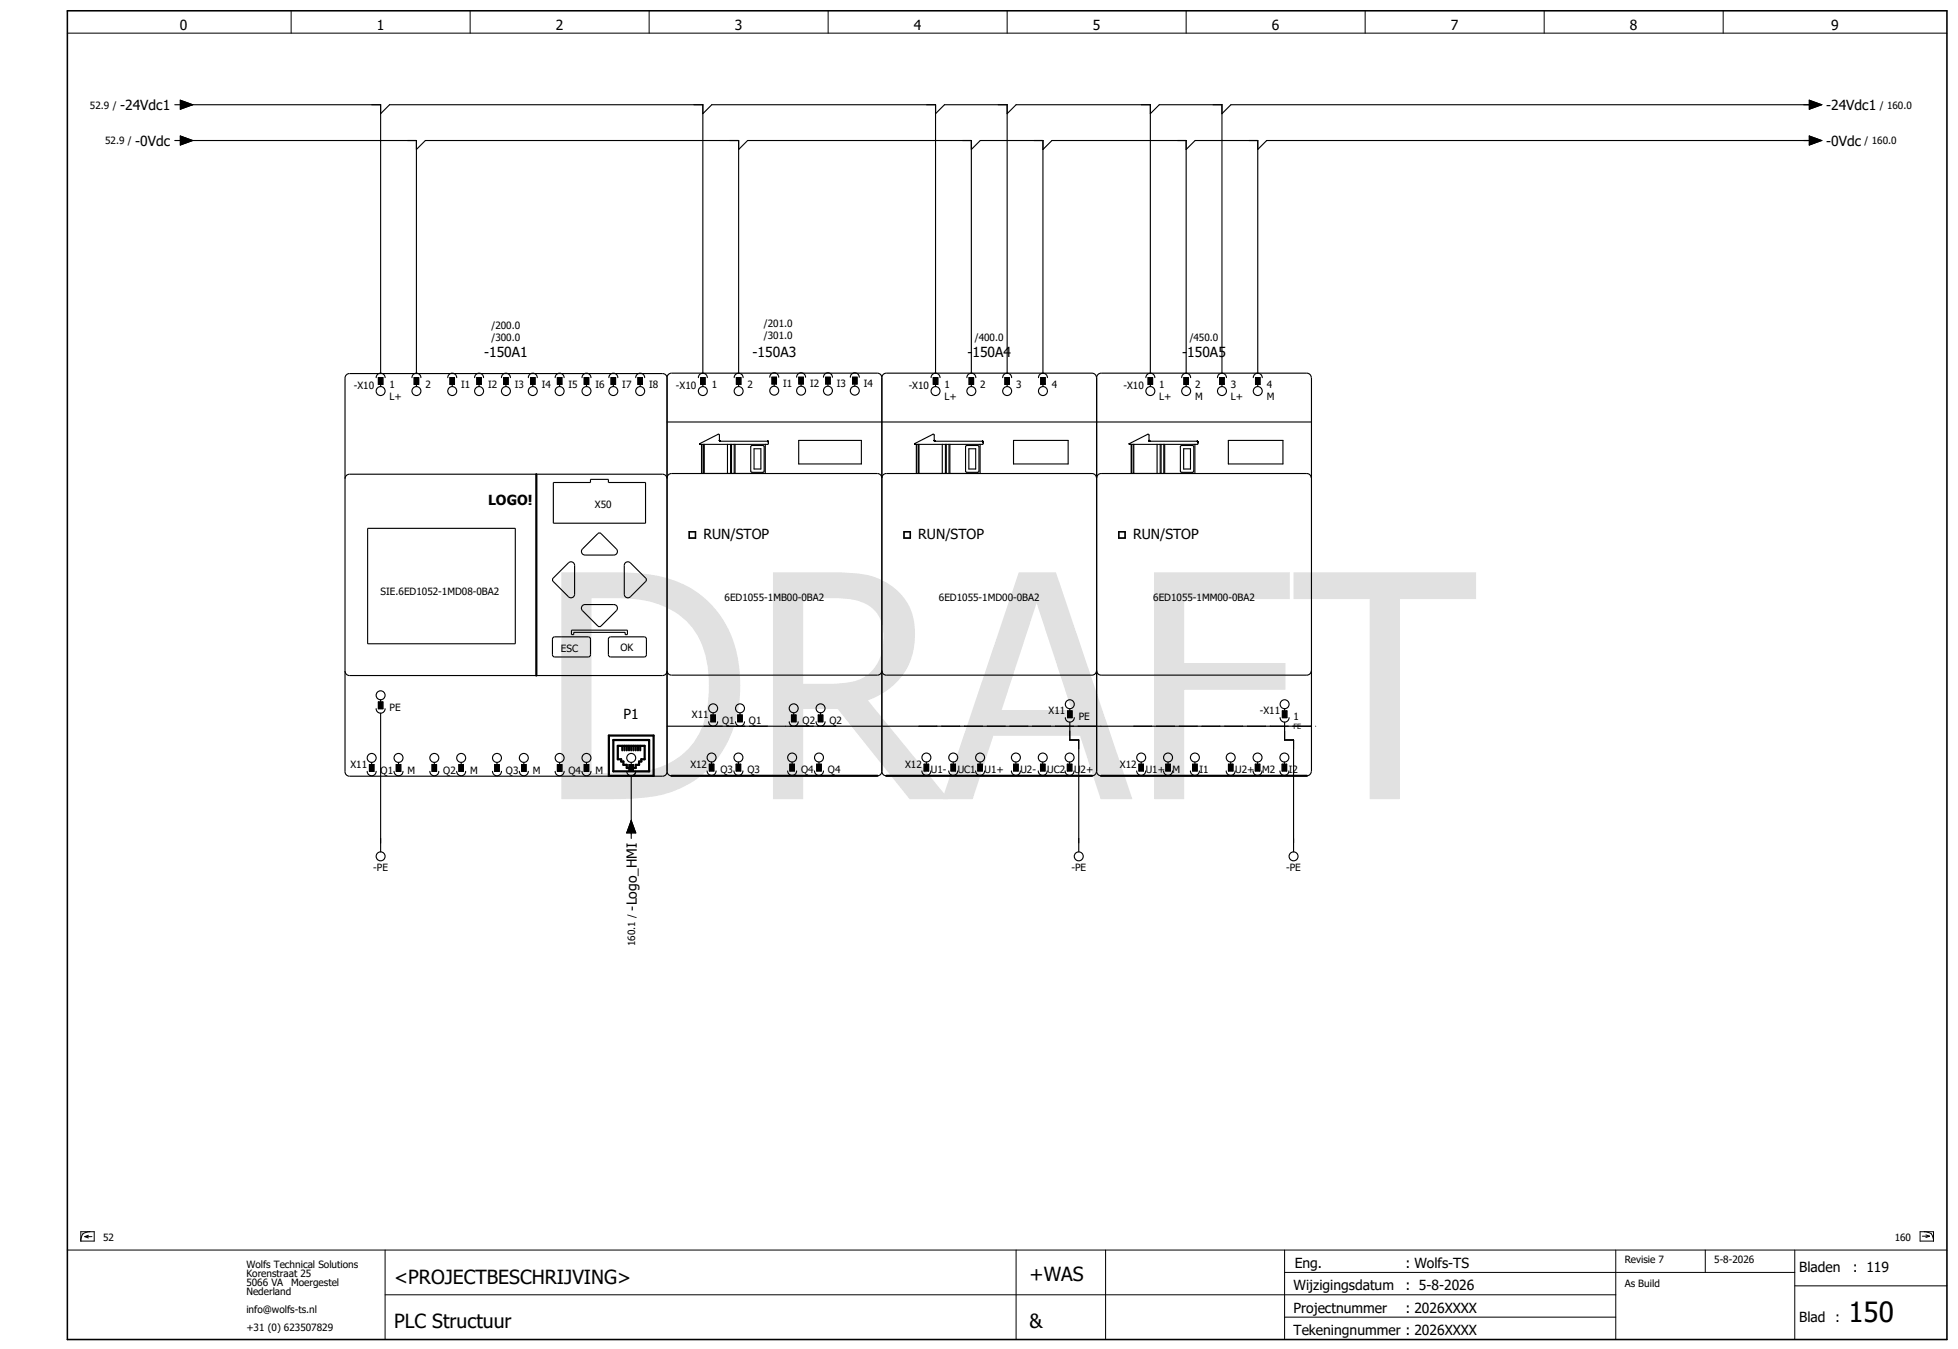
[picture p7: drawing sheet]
<svg xmlns="http://www.w3.org/2000/svg" width="438mm" height="302mm" viewBox="0 0 438 302" stroke-linecap="round" stroke-linejoin="round" font-family="sans-serif">
<g fill="none" stroke="#000" stroke-width=".22">
<path d="M15.1 7.4h420M65.1 2.4v5M105.1 2.4v5M145.1 2.4v5M185.1 2.4v5M225.1 2.4v5M265.1 2.4v5M305.1 2.4v5M345.1 2.4v5M385.1 2.4v5M15.1 279.4h420M18.1 275.3h3v2.1h-3z"/>
<path d="M18.5 275.8l-.3 .8-.1 .8M19 276.4h1.6M19 276.4l.8 .3M19.8 276.1l-.8 .3M20.2 275.3l-.9 .1-.8 .4M86.1 279.4v20M227.1 279.4v20M247.1 279.4v20M287.1 279.4v20M361.1 279.4v20M381.1 279.4v5M401.1 279.4v20"/>
<path d="M429.1 275.3h3v2.1h-3zM429.6 276.3h1.6M430 275.3l.8 .1 .8 .4M430.4 276l.8 .3M431.2 276.3l-.8 .3M431.6 275.8l.3 .8 .2 .8M86.1 289.4h275M287.1 284.4h114M287.1 294.4h74M401.1 287.4h34"/>
</g>
<path d="M15.1 2.4h420v297h-420z" fill="none" stroke="#000" stroke-width=".35"/>
<g fill="none" stroke="#000" stroke-width=".25">
<path d="M39.1 23.4h1.2M39.1 31.4h1.2M40.3 22.4l2.8 1-2.8 1zM40.3 30.4l2.8 1-2.8 1zM41.1 23.4h44v60M41.1 31.4h52v52M85.1 25.4l2-2h70v60M93.1 33.4l2-2h70v52M157.1 25.4l2-2h50v60M165.1 33.4l2-2h50v52M209.1 25.4l2-2h14v60M217.1 33.4l2-2h14v52"/>
<path d="M225.1 25.4l2-2h30v60M233.1 33.4l2-2h30v52M257.1 25.4l2-2h14v60M265.1 33.4l2-2h14v52M404.3 22.4l2.8 1-2.8 1zM404.3 30.4l2.8 1-2.8 1zM405.1 23.4h-130l-2 2M405.1 31.4h-122l-2 2M84.1 84.4a1 1 0 0 1 1-1 1 1 0 0 1 1 1M84.6 84.4h1v1.5h-1zM85.1 85.9v.5M92.1 84.4a1 1 0 0 1 1-1 1 1 0 0 1 1 1"/>
<path d="M92.6 84.4h1v1.5h-1zM93.1 85.9v.5M100.1 84.4a1 1 0 0 1 1-1 1 1 0 0 1 1 1M100.6 84.4h1v1.5h-1zM101.1 85.9v.5M106.1 84.4a1 1 0 0 1 1-1 1 1 0 0 1 1 1M106.6 84.4h1v1.5h-1zM107.1 85.9v.5M112.1 84.4a1 1 0 0 1 1-1 1 1 0 0 1 1 1M112.6 84.4h1v1.5h-1zM113.1 85.9v.5M118.1 84.4a1 1 0 0 1 1-1 1 1 0 0 1 1 1"/>
<path d="M118.6 84.4h1v1.5h-1zM119.1 85.9v.5M124.1 84.4a1 1 0 0 1 1-1 1 1 0 0 1 1 1M124.6 84.4h1v1.5h-1zM125.1 85.9v.5M130.1 84.4a1 1 0 0 1 1-1 1 1 0 0 1 1 1M130.6 84.4h1v1.5h-1zM131.1 85.9v.5M136.1 84.4a1 1 0 0 1 1-1 1 1 0 0 1 1 1M136.6 84.4h1v1.5h-1zM137.1 85.9v.5M142.1 84.4a1 1 0 0 1 1-1 1 1 0 0 1 1 1"/>
<path d="M142.6 84.4h1v1.5h-1zM143.1 85.9v.5M149.1 94.3h144M156.1 84.4a1 1 0 0 1 1-1 1 1 0 0 1 1 1M156.4 99.2v.1M156.4 99.2h.1M156.4 99.3h.1M156.4 99.1h.1M156.6 84.4h1v1.5h-1zM156.8 99.3v6.5h14.2v-6.5M156.9 99.3v6.5M157.1 85.9v.5"/>
<path d="M157.2 99.3v6.5M157.4 99.3v6.5M160.8 98.4v-1.2l-.3-.1-4.1 2M160.8 98.4v.1M160.8 98.5h.1M160.8 98.5v.1M160.8 98.6h.1M160.9 98.6h.1M160.9 98.6h10.6M162.6 99.3v6.5M163.3 99.3v6.5M163.5 99.3v6.5"/>
<path d="M164.1 84.4a1 1 0 0 1 1-1 1 1 0 0 1 1 1M164.1 99.3v6.5M164.3 99.3v6.5M164.6 84.4h1v1.5h-1zM165.1 85.9v.5M167.9 99.6h2.6l.2 .1 .1 5.6-.2 .2-2.5 .1-.3-.2v-5.5zM171.5 98.6h.1M171.6 98.6h.1M171.6 98.7h.1M171.7 98.7h.1M171.7 98.7v.1M171.7 98.8h.1"/>
<path d="M171.7 98.8v.3l-.2 .2h-15M172 84.3a1 1 0 0 1 1-1 1 1 0 0 1 1 1M172.5 84.3h1v1.5h-1zM173 85.8v.5M178 84.3a1 1 0 0 1 1-1 1 1 0 0 1 1 1M178.5 98.4h14v5.3h-14zM178.5 84.3h1v1.5h-1zM179 85.8v.5M184 84.3a1 1 0 0 1 1-1 1 1 0 0 1 1 1M184.5 84.3h1v1.5h-1zM185 85.8v.5M190 84.3a1 1 0 0 1 1-1 1 1 0 0 1 1 1"/>
<path d="M190.5 84.3h1v1.5h-1zM191 85.8v.5M197.1 84.4a1 1 0 0 0-1-1h-46a1 1 0 0 0-1 1v88.1a1 1 0 0 1-1 1h-70a1 1 0 0 1-1-1v-88a1 1 0 0 1 1-1h70a1 1 0 0 1 1 1M197.1 84.4a1 1 0 0 1 1-1h45.9a1 1 0 0 1 1 1M197.1 84.4v88M204.4 99.2v.1M204.4 99.2h.1M204.4 99.3h.1M204.4 99.1h.1M204.8 99.3v6.5h14.2v-6.5M204.9 99.3v6.5M205.2 99.3v6.5"/>
<path d="M205.4 99.3v6.5M208.1 84.4a1 1 0 0 1 1-1 1 1 0 0 1 1 1M208.6 84.4h1v1.5h-1zM208.8 98.4v-1.2l-.3-.1-4.1 2M208.8 98.4v.1M208.8 98.5h.1M208.8 98.5v.1M208.8 98.6h.1M208.9 98.6h.1M208.9 98.6h10.6M209.1 85.9v.5M210.6 99.3v6.5"/>
<path d="M211.3 99.3v6.5M211.5 99.3v6.5M212.1 99.3v6.5M212.3 99.3v6.5M215.9 99.6h2.6l.2 .1 .1 5.6-.2 .2-2.5 .1-.3-.2v-5.5zM216.1 84.4a1 1 0 0 1 1-1 1 1 0 0 1 1 1M216.6 84.4h1v1.5h-1zM217.1 85.9v.5M219.5 98.6h.1M219.6 98.6h.1M219.6 98.6v.1M219.6 98.7h.1"/>
<path d="M219.7 98.7h.1M219.7 98.8h.1M219.7 98.8v.3l-.2 .2h-15M224.1 84.4a1 1 0 0 1 1-1 1 1 0 0 1 1 1M224.6 84.4h1v1.5h-1zM225.1 85.9v.5M226.5 98.4h12.2v5.3h-12.2zM232.1 84.4a1 1 0 0 1 1-1 1 1 0 0 1 1 1M232.6 84.4h1v1.5h-1zM233.1 85.9v.5M252.4 99.2v.1M252.4 99.2h.1"/>
<path d="M252.4 99.3h.1M252.4 99.1h.1M252.8 99.3v6.5h14.2v-6.5M252.9 99.3v6.5M253.2 99.3v6.5M253.4 99.3v6.5M256.1 84.4a1 1 0 0 1 1-1 1 1 0 0 1 1 1M256.6 84.4h1v1.5h-1zM256.8 98.4v-1.2l-.3-.1-4.1 2M256.8 98.4v.1M256.8 98.5h.1M256.8 98.6h.1"/>
<path d="M256.9 98.6h.1M256.9 98.6h10.6M257.1 85.9v.5M258.6 99.3v6.5M259.3 99.3v6.5M259.5 99.3v6.5M260.1 99.3v6.5M260.3 99.3v6.5M263.9 99.6h2.6l.2 .1 .1 5.6-.2 .2-2.5 .1-.3-.2v-5.5zM264.1 84.4a1 1 0 0 1 1-1 1 1 0 0 1 1 1M264.6 84.4h1v1.5h-1zM265.1 85.9v.5"/>
<path d="M267.5 98.6h.1M267.6 98.6h.1M267.6 98.6v.1M267.6 98.7h.1M267.7 98.7h.1M267.7 98.8h.1M267.7 98.8v.3l-.2 .2h-15M272.1 84.4a1 1 0 0 1 1-1 1 1 0 0 1 1 1M272.6 84.4h1v1.5h-1zM273.1 85.9v.5M274.5 98.4h12.2v5.3h-12.2zM280.1 84.4a1 1 0 0 1 1-1 1 1 0 0 1 1 1"/>
<path d="M280.6 84.4h1v1.5h-1zM281.1 85.9v.5M293 84.4a1 1 0 0 0-1-1h-45.9a1 1 0 0 0-1 1v88a1 1 0 0 0 1 1M293.1 84.4v88M77.1 107a1 1 0 0 1 1-1h70a1 1 0 0 1 1 1M82.1 118.1h33v25.8h-33zM115.1 118.1h.1M123.6 107.8h8.3v-.7h4v.7h8.3v9.1h-20.6zM149.1 106.8a1 1 0 0 1 1-1h46a1 1 0 0 1 1 1 1 1 0 0 1 1-1h45.9a1 1 0 0 1 1 1M154 118.8h1.5v1.5h-1.5zM154.1 118.9h1.3v1.3h-1.3zM168.5 100.3h1.5v4.5h-1.5z"/>
<path d="M202 118.8h1.5v1.5h-1.5zM202.1 118.9h1.3v1.3h-1.3zM216.5 100.3h1.5v4.5h-1.5zM245.1 106.8a1 1 0 0 1 1-1h45.9a1 1 0 0 1 1 1M250 118.8h1.5v1.5h-1.5zM250.1 118.9h1.3v1.3h-1.3zM264.5 100.3h1.5v4.5h-1.5zM127 125.8l.4-.2a.8 .8 0 0 1 1 .8l-.1 6.8a.8 .8 0 0 1-1.3 .2l-3.5-3.7 .1-.5zM130.2 135.4l.5-.3 6.9 .1a.8 .8 0 0 1 .1 1.3l-3.4 3.4-.5 .2-3.6-3.6-.3-.6zM130.2 122.7l3.4-3.4 .5-.2 3.8 4a.8 .8 0 0 1-.7 1l-6.9-.1a.8 .8 0 0 1-.1-1.3zM139.7 125.8a.8 .8 0 0 1 1.2 0l3.4 3.4 .1 .5-3.9 3.9a.8 .8 0 0 1-1-.8v-6.4zM77.1 150a1 1 0 0 0 1 1h70a1 1 0 0 0 1-1"/>
<path d="M84.1 158.4a1 1 0 0 0 1 1 1 1 0 0 0 1-1M84.6 156.9h1v1.5h-1zM85.1 156.4v.5M85.1 159.4v31M123.5 142.6l.4-.3 7.8 .1 .2 .4v3.8l-.5 .2h-7.7l-.3-.5zM127.7 140.8h12.5v1h-.5v-.5h-11.5v.5h-.5zM136 142.6l.4-.3 7.8 .1 .2 .4v3.8l-.5 .2h-7.7l-.3-.5zM149.1 149.9a1 1 0 0 0 1 1h46a1 1 0 0 0 1-1 1 1 0 0 0 1 1h45.9a1 1 0 0 0 1-1M158.9 159.8h1v1.5h-1zM159.4 159.3v.5M164.9 159.8h1v1.5h-1zM165.4 159.3v.5"/>
<path d="M176.9 159.8h1v1.5h-1zM177.4 159.3v.5M182.9 159.8h1v1.5h-1zM183.4 159.3v.5M238.6 158.9h1v1.5h-1zM239.1 158.4v.5M245.1 149.9a1 1 0 0 0 1 1h45.9a1 1 0 0 0 1-1M286.6 158.9h1v1.5h-1zM287.1 158.4v.5M82.1 172.4a1 1 0 0 0 1 1 1 1 0 0 0 1-1M82.6 170.9h1v1.5h-1zM83.1 170.4v.5"/>
<path d="M88.1 172.4a1 1 0 0 0 1 1 1 1 0 0 0 1-1M88.6 170.9h1v1.5h-1zM89.1 170.4v.5M96.1 172.4a1 1 0 0 0 1 1 1 1 0 0 0 1-1M96.6 170.9h1v1.5h-1zM97.1 170.4v.5M102.1 172.4a1 1 0 0 0 1 1 1 1 0 0 0 1-1M102.6 170.9h1v1.5h-1zM103.1 170.4v.5M110.1 172.4a1 1 0 0 0 1 1 1 1 0 0 0 1-1M110.6 170.9h1v1.5h-1zM111.1 170.4v.5"/>
<path d="M116.1 172.4a1 1 0 0 0 1 1 1 1 0 0 0 1-1M116.6 170.9h1v1.5h-1zM117.1 170.4v.5M124.1 172.4a1 1 0 0 0 1 1 1 1 0 0 0 1-1M124.6 170.9h1v1.5h-1zM125.1 170.4v.5M130.1 172.4a1 1 0 0 0 1 1 1 1 0 0 0 1-1M130.6 170.9h1v1.5h-1zM131.1 170.4v.5M140.1 172.4a1 1 0 0 0 1 1 1 1 0 0 0 1-1 1 1 0 0 1-1 1v14M140.6 170.9h1v1.5h-1zM141.1 170.4v.5"/>
<path d="M149.1 172.4a1 1 0 0 0 1 1M149.1 162.3h144M157.4 162.3h.1M158 172.3a1 1 0 0 0 1 1 1 1 0 0 0 1-1M158.4 161.3a1 1 0 0 0 1 1 1 1 0 0 0 1-1M158.5 170.8h1v1.5h-1zM159 170.3v.5M161.4 162.3h.1M162.4 162.3h.1M164 172.3a1 1 0 0 0 1 1 1 1 0 0 0 1-1M164.4 161.3a1 1 0 0 0 1 1 1 1 0 0 0 1-1M164.5 170.8h1v1.5h-1z"/>
<path d="M165 170.3v.5M166.4 162.3h.1M167.5 162.3h.1M175.5 162.3h.1M176 172.3a1 1 0 0 0 1 1 1 1 0 0 0 1-1M176.4 161.3a1 1 0 0 0 1 1 1 1 0 0 0 1-1M176.5 170.8h1v1.5h-1zM176.6 162.3h.1M177 170.3v.5M180.6 162.3h.1M181.7 162.3h.1M182 172.3a1 1 0 0 0 1 1 1 1 0 0 0 1-1"/>
<path d="M182.4 161.3a1 1 0 0 0 1 1 1 1 0 0 0 1-1M182.5 170.8h1v1.5h-1zM182.8 162.3h.1M183 170.3v.5M197.1 172.4a1 1 0 0 1-1 1M197.1 172.4a1 1 0 0 0 1 1M205.4 162.3h.1M206 172.3a1 1 0 0 0 1 1 1 1 0 0 0 1-1M206.5 170.8h1v1.5h-1zM207 170.3v.5M209.4 162.3h.1M210.4 162.3h.1"/>
<path d="M212 172.3a1 1 0 0 0 1 1 1 1 0 0 0 1-1M212.5 170.8h1v1.5h-1zM213 170.3v.5M214.4 162.3h.1M215.5 162.3h.1M218 172.3a1 1 0 0 0 1 1 1 1 0 0 0 1-1M218.5 170.8h1v1.5h-1zM219 170.3v.5M219.5 162.3h.1M220.6 162.3h.1M224.6 162.3h.1M225.7 162.3h.1"/>
<path d="M226 172.3a1 1 0 0 0 1 1 1 1 0 0 0 1-1M226.5 170.8h1v1.5h-1zM227 170.3v.5M229.7 162.3h.1M230.8 162.3h.1M232 172.3a1 1 0 0 0 1 1 1 1 0 0 0 1-1M232.5 170.8h1v1.5h-1zM233 170.3v.5M234.8 162.3h.1M235.8 162.3h.1M238 172.3a1 1 0 0 0 1 1 1 1 0 0 0 1-1M238.1 160.4a1 1 0 0 0 1 1 1 1 0 0 0 1-1"/>
<path d="M238.5 170.8h1v1.5h-1zM239 170.3v.5M239.1 161.4v4h2v25M239.8 162.3h.1M240.9 162.3h.1M244.9 162.3h.1M245 172.4a1 1 0 0 1-1 1M246 162.3h.1M253.4 162.3h.1M254 172.3a1 1 0 0 0 1 1 1 1 0 0 0 1-1M254.5 170.8h1v1.5h-1zM255 170.3v.5"/>
<path d="M257.4 162.3h.1M258.4 162.3h.1M260 172.3a1 1 0 0 0 1 1 1 1 0 0 0 1-1M260.5 170.8h1v1.5h-1zM261 170.3v.5M262.4 162.3h.1M263.5 162.3h.1M266 172.3a1 1 0 0 0 1 1 1 1 0 0 0 1-1M266.5 170.8h1v1.5h-1zM267 170.3v.5M267.5 162.3h.1M268.6 162.3h.1"/>
<path d="M272.6 162.3h.1M273.7 162.3h.1M274 172.3a1 1 0 0 0 1 1 1 1 0 0 0 1-1M274.5 170.8h1v1.5h-1zM275 170.3v.5M277.7 162.3h.1M278.8 162.3h.1M280 172.3a1 1 0 0 0 1 1 1 1 0 0 0 1-1M280.5 170.8h1v1.5h-1zM281 170.3v.5M282.8 162.3h.1M283.8 162.3h.1"/>
<path d="M286 172.3a1 1 0 0 0 1 1 1 1 0 0 0 1-1M286.1 160.4a1 1 0 0 0 1 1 1 1 0 0 0 1-1M286.5 170.8h1v1.5h-1zM287 170.3v.5M287.1 161.4v4h2v25M287.8 162.3h.1M288.9 162.3h.1M292.9 162.3h.1M293 172.4a1 1 0 0 1-1 1M294 162.3h.1M141.1 183.4l1 2.8h-2z"/>
<circle cx="85.1" cy="87.4" r="1"/>
<circle cx="93.1" cy="87.4" r="1"/>
<circle cx="101.1" cy="87.4" r="1"/>
<circle cx="107.1" cy="87.4" r="1"/>
<circle cx="113.1" cy="87.4" r="1"/>
<circle cx="119.1" cy="87.4" r="1"/>
<circle cx="125.1" cy="87.4" r="1"/>
<circle cx="131.1" cy="87.4" r="1"/>
<circle cx="137.1" cy="87.4" r="1"/>
<circle cx="143.1" cy="87.4" r="1"/>
<circle cx="157.1" cy="87.4" r="1"/>
<circle cx="165.1" cy="87.4" r="1"/>
<circle cx="173" cy="87.3" r="1"/>
<circle cx="179" cy="87.3" r="1"/>
<circle cx="185" cy="87.3" r="1"/>
<circle cx="191" cy="87.3" r="1"/>
<circle cx="209.1" cy="87.4" r="1"/>
<circle cx="217.1" cy="87.4" r="1"/>
<circle cx="225.1" cy="87.4" r="1"/>
<circle cx="233.1" cy="87.4" r="1"/>
<circle cx="257.1" cy="87.4" r="1"/>
<circle cx="265.1" cy="87.4" r="1"/>
<circle cx="273.1" cy="87.4" r="1"/>
<circle cx="281.1" cy="87.4" r="1"/>
<circle cx="85.1" cy="155.4" r="1"/>
<circle cx="159.4" cy="158.3" r="1"/>
<circle cx="165.4" cy="158.3" r="1"/>
<circle cx="177.4" cy="158.3" r="1"/>
<circle cx="183.4" cy="158.3" r="1"/>
<circle cx="239.1" cy="157.4" r="1"/>
<circle cx="287.1" cy="157.4" r="1"/>
<circle cx="83.1" cy="169.4" r="1"/>
<circle cx="89.1" cy="169.4" r="1"/>
<circle cx="97.1" cy="169.4" r="1"/>
<circle cx="103.1" cy="169.4" r="1"/>
<circle cx="111.1" cy="169.4" r="1"/>
<circle cx="117.1" cy="169.4" r="1"/>
<circle cx="125.1" cy="169.4" r="1"/>
<circle cx="131.1" cy="169.4" r="1"/>
<circle cx="141.1" cy="169.4" r="1"/>
<circle cx="159" cy="169.3" r="1"/>
<circle cx="165" cy="169.3" r="1"/>
<circle cx="177" cy="169.3" r="1"/>
<circle cx="183" cy="169.3" r="1"/>
<circle cx="207" cy="169.3" r="1"/>
<circle cx="213" cy="169.3" r="1"/>
<circle cx="219" cy="169.3" r="1"/>
<circle cx="227" cy="169.3" r="1"/>
<circle cx="233" cy="169.3" r="1"/>
<circle cx="239" cy="169.3" r="1"/>
<circle cx="255" cy="169.3" r="1"/>
<circle cx="261" cy="169.3" r="1"/>
<circle cx="267" cy="169.3" r="1"/>
<circle cx="275" cy="169.3" r="1"/>
<circle cx="281" cy="169.3" r="1"/>
<circle cx="287" cy="169.3" r="1"/>
<circle cx="85.1" cy="191.4" r="1"/>
<circle cx="241.1" cy="191.4" r="1"/>
<circle cx="289.1" cy="191.4" r="1"/>
</g>
<g fill="none" stroke="#000" stroke-width=".5">
<path d="M119.8 106v45M136.1 164.4h10v9h-10zM137.1 165.4h8v7h-8zM138.1 166.7h6v3h-.8v.5h-.5v.8h-.7v.7h-2v-.7h-.8v-.8h-.5v-.5h-.7zM139.1 166.7v1M139.6 166.7v1M140.1 166.7v1M140.6 166.7v1M141.1 166.7v1M141.6 166.7v1M142.1 166.7v1M142.6 166.7v1"/>
<path d="M143.1 166.7v1M150.1 173.4h46M198.1 173.4h45.9M246.1 173.4h45.9"/>
</g>
<g fill="#000" stroke="#000" stroke-width=".22">
<path d="M40.3 22.4l2.8 1-2.8 1zM40.3 30.4l2.8 1-2.8 1zM404.3 22.4l2.8 1-2.8 1zM404.3 30.4l2.8 1-2.8 1zM84.6 84.4h1v1.5h-1zM92.6 84.4h1v1.5h-1zM100.6 84.4h1v1.5h-1zM106.6 84.4h1v1.5h-1zM112.6 84.4h1v1.5h-1zM118.6 84.4h1v1.5h-1zM124.6 84.4h1v1.5h-1zM130.6 84.4h1v1.5h-1z"/>
<path d="M136.6 84.4h1v1.5h-1zM142.6 84.4h1v1.5h-1zM156.6 84.4h1v1.5h-1zM164.6 84.4h1v1.5h-1zM172.5 84.3h1v1.5h-1zM178.5 84.3h1v1.5h-1zM184.5 84.3h1v1.5h-1zM190.5 84.3h1v1.5h-1zM208.6 84.4h1v1.5h-1zM216.6 84.4h1v1.5h-1zM224.6 84.4h1v1.5h-1zM232.6 84.4h1v1.5h-1z"/>
<path d="M256.6 84.4h1v1.5h-1zM264.6 84.4h1v1.5h-1zM272.6 84.4h1v1.5h-1zM280.6 84.4h1v1.5h-1zM84.6 156.9h1v1.5h-1zM82.6 170.9h1v1.5h-1zM88.6 170.9h1v1.5h-1zM96.6 170.9h1v1.5h-1zM102.6 170.9h1v1.5h-1zM110.6 170.9h1v1.5h-1zM116.6 170.9h1v1.5h-1zM124.6 170.9h1v1.5h-1z"/>
<path d="M130.6 170.9h1v1.5h-1zM140.6 170.9h1v1.5h-1zM158.5 170.8h1v1.5h-1zM158.9 159.8h1v1.5h-1zM164.5 170.8h1v1.5h-1zM164.9 159.8h1v1.5h-1zM176.5 170.8h1v1.5h-1zM176.9 159.8h1v1.5h-1zM182.5 170.8h1v1.5h-1zM182.9 159.8h1v1.5h-1zM206.5 170.8h1v1.5h-1zM212.5 170.8h1v1.5h-1z"/>
<path d="M218.5 170.8h1v1.5h-1zM226.5 170.8h1v1.5h-1zM232.5 170.8h1v1.5h-1zM238.5 170.8h1v1.5h-1zM238.6 158.9h1v1.5h-1zM254.5 170.8h1v1.5h-1zM260.5 170.8h1v1.5h-1zM266.5 170.8h1v1.5h-1zM274.5 170.8h1v1.5h-1zM280.5 170.8h1v1.5h-1zM286.5 170.8h1v1.5h-1zM286.6 158.9h1v1.5h-1z"/>
<path d="M141.1 183.4l1 2.8h-2z"/>
</g>
<text font-size="69.7" fill="#e1e1e1" x="120.3" y="178.6">DRAFT</text>
<text font-size="6.2" x="413.1" y="295.4">150</text>
<g font-size="4.3">
<text x="88.1" y="286.9">&lt;PROJECTBESCHRIJVING&gt;</text>
<text x="230.1" y="286.4">+WAS</text>
<text x="88.1" y="296.9">PLC Structuur</text>
<text x="230.1" y="296.9">&amp;</text>
</g>
<g font-size="3.1">
<text x="40.2" y="6.8">0</text>
<text x="84.2" y="6.8">1</text>
<text x="124.2" y="6.8">2</text>
<text x="164.2" y="6.8">3</text>
<text x="204.2" y="6.8">4</text>
<text x="244.2" y="6.8">5</text>
<text x="284.2" y="6.8">6</text>
<text x="324.2" y="6.8">7</text>
<text x="364.2" y="6.8">8</text>
<text x="409.2" y="6.8">9</text>
<text x="26.8" y="24.6">-24Vdc1</text>
<text x="408.1" y="24.6">-24Vdc1</text>
<text x="30.2" y="32.6">-0Vdc</text>
<text x="408.1" y="32.6">-0Vdc</text>
<text x="108.2" y="79.8">-150A1</text>
<text x="168.2" y="79.8">-150A3</text>
<text x="216.2" y="79.8">-150A4</text>
<text x="264.2" y="79.8">-150A5</text>
<text x="109.1" y="112.8">LOGO!</text>
<text x="157.2" y="120.5">RUN/STOP</text>
<text x="205.2" y="120.5">RUN/STOP</text>
<text x="253.2" y="120.5">RUN/STOP</text>
<text x="139.3" y="160.8">P1</text>
<text x="142.3" y="203.5" transform="rotate(-90 142.3 203.5)">-Logo_HMI</text>
<text x="289.3" y="283.4">Eng.</text>
<text x="314.1" y="283.4">: Wolfs-TS</text>
<text x="402.1" y="284.4">Bladen</text>
<text x="414.1" y="284.4">: 119</text>
<text x="289.1" y="288.4">Wijzigingsdatum</text>
<text x="289.1" y="293.4">Projectnummer</text>
<text x="314.1" y="288.4">: 5-8-2026</text>
<text x="314.1" y="293.4">: 2026XXXX</text>
<text x="289.1" y="298.4">Tekeningnummer : 2026XXXX</text>
<text x="402.1" y="295.4">Blad :</text>
</g>
<g font-size="2.2">
<text x="20.1" y="24.3">52.9 /</text>
<text x="420.1" y="24.3">/ 160.0</text>
<text x="23.5" y="32.3">52.9 /</text>
<text x="416.7" y="32.3">/ 160.0</text>
<text x="109.8" y="73.5">/200.0</text>
<text x="109.8" y="76.2">/300.0</text>
<text x="170.7" y="73.2">/201.0</text>
<text x="170.7" y="75.9">/301.0</text>
<text x="217.8" y="76.2">/400.0</text>
<text x="265.8" y="76.2">/450.0</text>
<text x="79.1" y="86.9">-X10</text>
<text x="87.1" y="86.6">1</text>
<text x="87.1" y="89.3">L+</text>
<text x="95.1" y="86.6">2</text>
<text x="103.1" y="86.6">I1</text>
<text x="109.1" y="86.6">I2</text>
<text x="115.1" y="86.6">I3</text>
<text x="121.1" y="86.6">I4</text>
<text x="127.1" y="86.6">I5</text>
<text x="133.1" y="86.6">I6</text>
<text x="139.1" y="86.6">I7</text>
<text x="145.1" y="86.6">I8</text>
<text x="151.1" y="86.9">-X10</text>
<text x="159.1" y="86.6">1</text>
<text x="167.1" y="86.6">2</text>
<text x="175" y="86.6">I1</text>
<text x="181" y="86.6">I2</text>
<text x="187" y="86.6">I3</text>
<text x="193" y="86.6">I4</text>
<text x="203.1" y="86.9">-X10</text>
<text x="211.1" y="86.6">1</text>
<text x="211.1" y="89.3">L+</text>
<text x="219.1" y="86.6">2</text>
<text x="227.1" y="86.6">3</text>
<text x="235.1" y="86.6">4</text>
<text x="251.1" y="86.9">-X10</text>
<text x="259.1" y="86.6">1</text>
<text x="259.1" y="89.3">L+</text>
<text x="267.1" y="86.6">2</text>
<text x="267.1" y="89.3">M</text>
<text x="275.1" y="86.6">3</text>
<text x="275.1" y="89.3">L+</text>
<text x="283.1" y="86.6">4</text>
<text x="283.1" y="89.3">M</text>
<text x="132.9" y="113.5">X50</text>
<text x="85.1" y="132.9">SIE.6ED1052-1MD08-0BA2</text>
<text x="161.9" y="134.3">6ED1055-1MB00-0BA2</text>
<text x="209.8" y="134.3">6ED1055-1MD00-0BA2</text>
<text x="257.7" y="134.3">6ED1055-1MM00-0BA2</text>
<text x="125.4" y="145.6">ESC</text>
<text x="138.7" y="145.5">OK</text>
<text x="87.1" y="158.9">PE</text>
<text x="154.6" y="160.6">X11</text>
<text x="161.4" y="161.9">Q1</text>
<text x="167.4" y="161.9">Q1</text>
<text x="179.4" y="161.9">Q2</text>
<text x="185.4" y="161.9">Q2</text>
<text x="234.3" y="159.6">X11</text>
<text x="241.1" y="160.9">PE</text>
<text x="281.5" y="159.6">-X11</text>
<text x="289.1" y="160.9">1</text>
<text x="78.3" y="171.6">X11</text>
<text x="85.1" y="172.9">Q1</text>
<text x="91.1" y="172.9">M</text>
<text x="99.1" y="172.9">Q2</text>
<text x="105.1" y="172.9">M</text>
<text x="113.1" y="172.9">Q3</text>
<text x="119.1" y="172.9">M</text>
<text x="127.1" y="172.9">Q4</text>
<text x="133.1" y="172.9">M</text>
<text x="154.3" y="171.6">X12</text>
<text x="161" y="172.9">Q3</text>
<text x="167" y="172.9">Q3</text>
<text x="179" y="172.9">Q4</text>
<text x="185" y="172.9">Q4</text>
<text x="202.3" y="171.6">X12</text>
<text x="208" y="172.9">U1-</text>
<text x="214" y="172.9">UC1</text>
<text x="220" y="172.9">U1+</text>
<text x="228" y="172.9">U2-</text>
<text x="234" y="172.9">UC2</text>
<text x="240" y="172.9">U2+</text>
<text x="250.3" y="171.6">X12</text>
<text x="256" y="172.9">U1+</text>
<text x="262" y="172.9">M</text>
<text x="268" y="172.9">I1</text>
<text x="276" y="172.9">U2+</text>
<text x="282" y="172.9">M2</text>
<text x="288" y="172.9">I2</text>
<text x="83.4" y="194.6">-PE</text>
<text x="239.4" y="194.6">-PE</text>
<text x="287.4" y="194.6">-PE</text>
<text x="141.9" y="211.5" transform="rotate(-90 141.9 211.5)">160.1 /</text>
<text x="23.1" y="277.4">52</text>
<text x="423.4" y="277.4">160</text>
<text x="55.1" y="283.4">Wolfs Technical Solutions</text>
<text x="55.1" y="285.4">Korenstraat 25</text>
<text x="55.1" y="287.4">5066 VA</text>
<text x="65.1" y="287.4">Moergestel</text>
<text x="363.1" y="282.4">Revisie 7</text>
<text x="363.1" y="287.6">As Build</text>
<text x="383.1" y="282.4">5-8-2026</text>
<text x="55.1" y="289.4">Nederland</text>
<text x="55.1" y="293.4">info@wolfs-ts.nl</text>
<text x="55.1" y="297.4">+31 (0) 623507829</text>
</g>
<text font-size="1.6" x="289.1" y="163">FE</text>
</svg>
